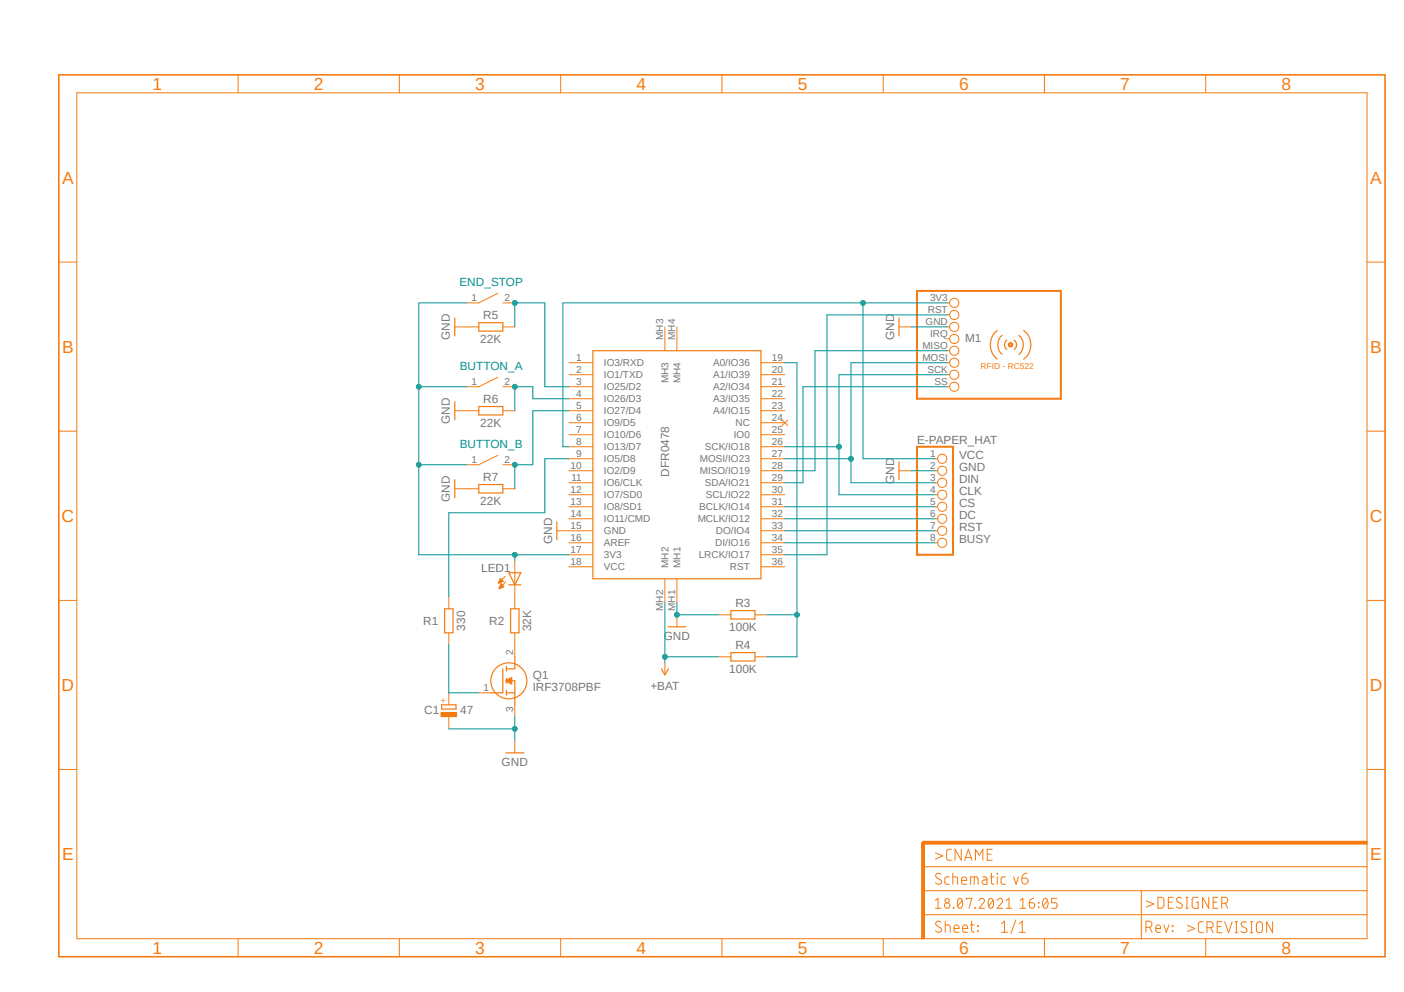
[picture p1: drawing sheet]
<svg xmlns="http://www.w3.org/2000/svg" width="297mm" height="210mm" viewBox="0 0 297 210" stroke-linecap="round" stroke-linejoin="round" font-family="sans-serif">
<path d="M12.1 15.5l281.3 187.3M293.4 15.5l-281.3 187.3" fill="none" stroke="#fff" stroke-width=".21"/>
<g fill="none" stroke="#f57b10" stroke-width=".25">
<path d="M125.4 74.2h35.6v48.3h-35.6zM108.9 139v2.5h-1.8M106.4 141.5v5.1h-2.6M107.1 144.1h1.8v5M107.1 146.6h1.8M107.1 141v1M107.1 143.6v1M107.1 146.1v1"/>
<circle cx="107.6" cy="144.1" r="3.8"/>
</g>
<g fill="none" stroke="#f57b10" stroke-width=".21">
<path d="M120.4 76.8h5M120.4 79.3h5M140.7 69.2v5M143.2 69.2v5M161 76.8h5.1M161 79.3h5.1M120.4 81.8h5M120.4 84.4h5M120.4 86.9h5M120.4 89.5h5M120.4 92h5M120.4 94.5h5"/>
<path d="M120.4 97.1h5M120.4 99.6h5M161 81.8h5.1M161 84.4h5.1M161 86.9h5.1M161 89.5h5.1M161 92h5.1M161 94.5h5.1M161 97.1h5.1M161 99.6h5.1M165.4 88.9l1.3 1.2M166.7 88.9l-1.3 1.2"/>
<path d="M120.4 102.2h5M120.4 104.7h5M120.4 107.2h5M120.4 109.8h5M120.4 112.3h5M120.4 114.9h5M120.4 117.4h5M120.4 119.9h5M161 102.2h5.1M161 104.7h5.1M161 107.2h5.1M161 109.8h5.1"/>
<path d="M161 112.3h5.1M161 114.9h5.1M161 117.4h5.1M161 119.9h5.1M108.9 136.4v2.6M140.7 122.5v5.1M143.2 122.5v5.1M101.3 146.6h2.5M108.9 149.1v2.6"/>
</g>
<path d="M107 144l1.3-.7v1.5l-1.3-.7z" fill-rule="evenodd" fill="#f57b10"/>
<path d="M108.9 118.7v7.6M106.9 122l-1.4 1.4M107 123.1l-1.4 1.4M107 144l1.3-.7v1.5l-1.3-.7z" fill="none" stroke="#f57b10" stroke-width=".21"/>
<path d="M107.7 121.2h2.5l-1.3 2.5zM107.7 123.7h2.5" fill="none" stroke="#f57b10" stroke-width=".25"/>
<path d="M105.9 122.3l.6 .7-1 .4h-.1z" fill-rule="evenodd" fill="#f57b10"/>
<path d="M105.9 122.3l.6 .7-1 .4h-.1z" fill="none" stroke="#f57b10" stroke-width=".21"/>
<path d="M106 123.5l.6 .7-1 .4-.1-.1z" fill-rule="evenodd" fill="#f57b10"/>
<g fill="none" stroke="#f57b10" stroke-width=".21">
<path d="M200.4 64.1h.5M200.4 66.6h.5M200.4 69.2h.5M200.4 71.7h.5M200.4 74.2h.5M200.4 76.8h.5M200.4 79.3h.5M200.4 81.8h.5M106 123.5l.6 .7-1 .4-.1-.1z"/>
<circle cx="201.9" cy="69.2" r=".98"/>
<circle cx="201.9" cy="76.7" r=".98"/>
<circle cx="201.9" cy="66.6" r=".98"/>
<circle cx="201.9" cy="79.3" r=".98"/>
<circle cx="201.9" cy="71.7" r=".98"/>
<circle cx="201.9" cy="64.1" r=".98"/>
<circle cx="201.9" cy="74.2" r=".98"/>
<circle cx="201.9" cy="81.8" r=".98"/>
</g>
<path d="M194 61.6h30.4v22.8h-30.4z" fill="none" stroke="#f57b10" stroke-width=".42"/>
<path d="M213.4 72.7l.3-.2 .5 .2v.5l-.3 .2-.5-.2-.1-.2h.3l.1-.3 .3 .3-.3 .2-.1-.2h-.3z" fill-rule="evenodd" fill="#f57b10"/>
<g fill="none" stroke="#f57b10" stroke-width=".21">
<path d="M190.2 69.2h2.5M213.4 72.7l.3-.2 .5 .2v.5l-.3 .2-.5-.2-.1-.2h.3l.1-.3 .3 .3-.3 .2-.1-.2h-.3zM190.2 99.6h2.5M197.8 97.1h.6M197.8 99.6h.6M117.8 112.3h2.6M197.8 102.2h.6M197.8 104.7h.6M197.8 107.2h.6M197.8 109.8h.6M197.8 112.3h.6M197.8 114.9h.6"/>
<path d="M95 126.3v2.5M95 133.9v2.5M108.9 126.3v2.5M108.9 133.9v2.5M143.2 130.1v2.5M108.9 156.8v2.5M140.7 140.3v2.5"/>
<circle cx="199.3" cy="99.6" r=".98"/>
<circle cx="199.3" cy="97.1" r=".98"/>
<circle cx="199.3" cy="107.2" r=".98"/>
<circle cx="199.3" cy="109.8" r=".98"/>
<circle cx="199.3" cy="102.1" r=".98"/>
<circle cx="199.3" cy="104.7" r=".98"/>
<circle cx="199.3" cy="112.3" r=".98"/>
<circle cx="199.3" cy="114.8" r=".98"/>
</g>
<g fill="none" stroke="#f57b10" stroke-width=".25">
<path d="M190.2 67.3v3.8M211 69.9a3.8 3.8 0 0 0 0 6.1M212 71a2.72 2.72 0 0 0 0 4M213 72a1.23 1.23 0 0 0 0 2M214.5 72a1.23 1.23 0 0 1 0 2M215.6 71a2.64 2.64 0 0 1 0 4M216.6 69.9a3.8 3.8 0 0 1 0 6.1M190.2 97.7v3.8M117.8 110.4v3.8M94.1 128.8h1.7v5.1h-1.7zM108 128.8h1.8v5.1h-1.8zM141.3 132.6h3.8"/>
<path d="M93.4 149.1h3.1v.9h-3.1zM107 159.3h3.8M139.9 141.5l.8 1.3 .7-1.3"/>
</g>
<path d="M194 94.5h7.6v22.9h-7.6z" fill="none" stroke="#f57b10" stroke-width=".42"/>
<path d="M93.3 150.8h3.3v.8h-3.3z" fill-rule="evenodd" fill="#f57b10"/>
<g fill="none" stroke="#f57b10" stroke-width=".21">
<path d="M96.2 69.2h5.1M105.3 79.8l-4 2h-2.5M105.3 62.1l-4 2h-2.5M106.4 64.1h2.5M106.4 69.2h2.5M96.2 86.9h5.1M105.3 96.4l-4 1.9h-2.5M106.4 81.8h2.5M106.4 98.3h2.5M106.4 86.9h2.5M96.2 103.4h5.1M106.4 103.4h2.5"/>
<path d="M152.1 130.1h2.5M152.1 139h2.5M159.7 130.1h2.6M159.7 139h2.6M93.3 150.8h3.3v.8h-3.3zM95 146.6v2.5M95 151.7v2.5M197.9 190.5l.6-.4v2.1M197.9 192.2h1.1M199.1 185l-.6-.2a.5 .5 0 0 0-.5 .2 .5 .5 0 0 0 0 .5l.9 .6a.58 .58 0 0 1 .1 .9 .58 .58 0 0 1-.9-.1l-.2-.1M200.8 185.5l-.7 .1-.2 .3v.8l.2 .4h.7M201.6 185.5l.8 .1 .2 .2v1.3"/>
<path d="M201.6 184.8v2.3M201.7 192.1l.1 .1zM202.8 190.2a.4 .4 0 0 1 .4-.1 .4 .4 0 0 1 .3 .3 1.58 1.58 0 0 1-.2 1.8h-.2a1.36 1.36 0 0 1-.3-2zM203.5 186.3h1a.55 .55 0 0 0-.4-.7 .55 .55 0 0 0-.6 .5v.8l.3 .2h.7M203.6 190.5l-1 1.2M204.4 190.3v-.2h1.2l-.6 2.1M205.4 187.1v-1.6l1.3 .1 .2 .3v1.2M206.1 185.5v1.6M206.3 192.1l.1 .1zM207.1 190.5a.57 .57 0 0 1 .8-.4 .57 .57 0 0 1 .2 .9l-1 1.2h1.2M207.9 185.5l.7 .1 .2 .3v1.2h-.6a.47 .47 0 0 1-.4-.5 .47 .47 0 0 1 .4-.4h.6M209.3 190.2a.44 .44 0 0 1 .8 .2 1.31 1.31 0 0 1-.5 1.8h-.1a1.47 1.47 0 0 1-.2-2z"/>
<path d="M209.5 185.5h.8M209.8 184.8v1.9l.2 .4h.3M210.1 190.5l-.9 1.2M210.9 190.5a.58 .58 0 0 1 .9-.4 .58 .58 0 0 1 .2 .9l-1.1 1.2h1.2M210.9 184.8l.2 .1zM211 185.5v1.6M211.9 195.5l.6-.6v2.4M211.9 197.3h1.3M212.7 185.5l-.7 .1-.2 .3v.8l.2 .4h.7M212.9 192.2h1.1M212.9 190.5l.6-.4v2.1M214.5 185.5l.5 1.6 .5-1.6"/>
<path d="M214.9 194.6l-1 2.9M215.6 197.3h1.3M215.6 195.5l.7-.6v2.4M215.8 192.2h1.2M215.8 190.5l.6-.4v2.1M216.2 185.8h.8a.65 .65 0 0 1 .5 .7 .65 .65 0 0 1-.7 .6 .65 .65 0 0 1-.6-.7zM217.3 184.8a1.01 1.01 0 0 0-1.1 1M217.8 191h.6a.58 .58 0 0 1 .5 .6 .58 .58 0 0 1-.6 .6 .58 .58 0 0 1-.5-.6zM218.7 190.1a.94 .94 0 0 0-.9 .9M219.7 191.9l.1 .1zM219.7 191l.1 .1zM220.8 190.2a.4 .4 0 0 1 .4-.1 .4 .4 0 0 1 .4 .3 1.48 1.48 0 0 1-.3 1.8h-.2a1.28 1.28 0 0 1-.3-2z"/>
<path d="M221.6 190.5l-.9 1.2M223.6 190.1h-1.1v.9h.7a.61 .61 0 0 1 .5 .6 .61 .61 0 0 1-.5 .6h-.7"/>
<circle cx="200.4" cy="190.6" r=".47"/>
<circle cx="200.4" cy="191.6" r=".59"/>
</g>
<path d="M96.2 67.3v3.8M101.3 68.3h5.1v1.8h-5.1zM96.2 85v3.8M101.3 86h5.1v1.8h-5.1zM96.2 101.5v3.8M101.3 102.5h5.1v1.8h-5.1zM154.6 129.2h5.1v1.8h-5.1zM154.6 138.1h5.1v1.8h-5.1z" fill="none" stroke="#f57b10" stroke-width=".25"/>
<path d="M195 178.3h.6v20.3h-.6z" fill-rule="evenodd" fill="#f57b10"/>
<path d="M195 178.3h.6v20.3h-.6z" fill="none" stroke="#f57b10" stroke-width=".21"/>
<path d="M195.2 178h94v.6h-94z" fill-rule="evenodd" fill="#f57b10"/>
<g fill="none" stroke="#f57b10" stroke-width=".21">
<path d="M16.3 19.6h272.9v179h-272.9zM50.4 15.8v3.8M84.5 15.8v3.8M118.6 15.8v3.8M152.7 15.8v3.8M186.9 15.8v3.8M221 15.8v3.8M255.1 15.8v3.8M12.4 55.5h3.9M289.2 55.5h3.8M12.4 91.2h3.9M289.2 91.2h3.8"/>
<path d="M12.4 127h3.9M289.2 127h3.8M12.4 162.8h3.9M195.2 178h94v.6h-94zM201.3 179.7h-.8l-.2 .5 .1 1.7 .9 .1M203.4 179.7v2.3l-1.3-2.3v2.3M209.9 179.7h-1v2.3h1M289.2 162.8h3.8M50.4 198.6v3.8M84.5 198.6v3.8M118.6 198.6v3.8M152.7 198.6v3.8"/>
<path d="M186.9 198.6v3.8M195.3 193.5h93.9M195.3 188.5h93.9M195.3 183.4h93.9M197.9 180.5l1.6 .6-1.6 .7M199.1 195.1a.61 .61 0 0 0-.8-.2 .61 .61 0 0 0-.3 .8l.9 .6a.58 .58 0 0 1 .1 .9 .58 .58 0 0 1-.9-.1l-.2-.2M200 195.7h.6l.4 .2v1.4M200 194.9v2.4M201.8 196.5h1.1a.55 .55 0 0 0-.4-.8 .55 .55 0 0 0-.7 .5l.1 .9 .4 .2h.6M203.7 196.5h1a.55 .55 0 0 0-.4-.8 .55 .55 0 0 0-.6 .5v.9l.3 .2h.7M204.1 182l.8-2.3 .8 2.3M204.3 181.4h1.1"/>
<path d="M205.3 195.7h.8M205.6 194.9v1.9l.2 .4 .3 .1M206.4 182v-2.3l.8 1.3 .7-1.3v2.3M206.8 195.9l.2 .1zM206.8 196.9l.2 .2zM208.9 180.7h.8M221 198.6v3.8M241.5 188.5v10.2M242.4 196.2h.7a.66 .66 0 0 0 .6-.6 .66 .66 0 0 0-.6-.7h-.7v2.4M242.5 190.6l1.6 .7-1.6 .6M243.2 196.2l.6 1.1M244.5 196.5h1a.54 .54 0 0 0-.3-.8 .54 .54 0 0 0-.7 .5l.1 .9 .3 .2h.6"/>
<path d="M245 189.9h.6a.59 .59 0 0 1 .6 .6v1a.65 .65 0 0 1-.6 .7h-.6zM246.2 195.7l.6 1.6 .5-1.6M247.2 190.9h.8M248 196.9l.2 .2zM248 195.9l.2 .1zM248.2 189.9h-1v2.3h1M250 190l-.7-.1a.55 .55 0 0 0-.1 .9l.7 .4a.58 .58 0 0 1 .1 .9 .58 .58 0 0 1-.9-.1l-.2-.1M250.9 189.9h.5M250.9 192.2h.5M251.1 189.9v2.3M251.2 195.8l1.6 .7-1.6 .6M253.5 189.9h-1l-.2 .2-.1 1.5a.51 .51 0 0 0 .5 .6h.8v-1.3h-.4"/>
<path d="M254.6 195l-.8 .1-.3 .4 .1 1.5 .3 .3 .7 .1M255.1 198.6v3.8M255.4 196.3h.6a.64 .64 0 0 0 .7-.6 .64 .64 0 0 0-.7-.7h-.6v2.4M255.7 189.9v2.3l-1.3-2.3v2.3M256.2 196.3l.5 1.1M256.7 190.9h.7M257.5 196h.8M257.7 189.9h-1v2.3h1M258.5 191.1h.6a.64 .64 0 0 0 .7-.6 .64 .64 0 0 0-.7-.6h-.6v2.3M258.6 195h-1.1v2.4h1.1M259.1 195l.8 2.4 .8-2.4M259.2 191.1l.6 1.1"/>
<path d="M261.3 197.4h.5M261.3 195h.5M261.6 195v2.4M263.7 195.2l-.8-.1a.51 .51 0 0 0-.3 .4 .51 .51 0 0 0 .2 .5l.8 .4a.59 .59 0 0 1 0 .9 .59 .59 0 0 1-.8-.1l-.3-.2M264.5 197.4h.5M264.5 195h.5M264.8 195v2.4M266.1 195.2a.62 .62 0 0 1 .6-.1 .62 .62 0 0 1 .4 .6v1a.64 .64 0 0 1-.7 .7 .64 .64 0 0 1-.6-.7v-1zM269.2 195v2.4l-1.2-2.4v2.4"/>
</g>
<path d="M196.6 178.3h-1.3v1.3" fill="none" stroke="#f57b10" stroke-width=".63"/>
<path d="M12.4 15.8h280.6v186.6h-280.6z" fill="none" stroke="#f57b10" stroke-width=".34"/>
<path d="M192.7 69.2h7.7M192.7 99.6h5.1M143.2 127.6v2.5h8.9" fill="none" stroke="#009292" stroke-width=".21"/>
<circle cx="143.2" cy="130.1" r=".51" fill="#009292"/>
<g fill="none" stroke="#009292" stroke-width=".21">
<path d="M95 154.2h13.9M108.9 151.7v5.1"/>
<circle cx="143.2" cy="130.1" r=".51"/>
</g>
<circle cx="108.9" cy="154.2" r=".51" fill="#009292"/>
<g fill="none" stroke="#009292" stroke-width=".21">
<path d="M182.6 64.1v33h15.2M200.4 64.1h-81.3v30.4h1.3"/>
<circle cx="108.9" cy="154.2" r=".51"/>
</g>
<circle cx="182.6" cy="64.1" r=".51" fill="#009292"/>
<g fill="none" stroke="#009292" stroke-width=".21">
<path d="M140.7 127.6v12.7M140.7 139h11.4"/>
<circle cx="182.6" cy="64.1" r=".51"/>
</g>
<circle cx="140.7" cy="139" r=".51" fill="#009292"/>
<g fill="none" stroke="#009292" stroke-width=".21">
<path d="M200.4 76.8h-20.4v25.4h17.8M166.1 97.1h13.9"/>
<circle cx="140.7" cy="139" r=".51"/>
</g>
<circle cx="180" cy="97.1" r=".51" fill="#009292"/>
<g fill="none" stroke="#009292" stroke-width=".21">
<path d="M200.4 79.3h-22.9v25.4h20.3M166.1 94.5h11.4"/>
<circle cx="180" cy="97.1" r=".51"/>
</g>
<circle cx="177.5" cy="94.5" r=".51" fill="#009292"/>
<g fill="none" stroke="#009292" stroke-width=".21">
<path d="M200.4 66.6h-25.4v50.8h-8.9M200.4 74.2h-28v25.4h-6.3M88.6 98.3v19.1h31.8M120.4 97.1h-5.1v11.4h-20.3v17.8M200.4 81.8h-30.5v20.4h-3.8M108.9 117.4v1.3M166.1 107.2h31.7M166.1 109.8h31.7M166.1 112.3h31.7M166.1 114.9h31.7M95 136.4v10.2h6.3"/>
<circle cx="177.5" cy="94.5" r=".51"/>
</g>
<circle cx="108.9" cy="117.4" r=".51" fill="#009292"/>
<g fill="none" stroke="#009292" stroke-width=".21">
<path d="M98.8 81.8h-10.2v16.5"/>
<circle cx="108.9" cy="117.4" r=".51"/>
</g>
<circle cx="88.6" cy="98.3" r=".51" fill="#009292"/>
<g fill="none" stroke="#009292" stroke-width=".21">
<path d="M98.8 64.1h-10.2v17.7M88.6 98.3h10.2"/>
<circle cx="88.6" cy="98.3" r=".51"/>
</g>
<circle cx="88.6" cy="81.8" r=".51" fill="#009292"/>
<g fill="none" stroke="#009292" stroke-width=".21">
<path d="M166.1 76.8h2.5v62.2h-6.3M162.3 130.1h6.3"/>
<circle cx="88.6" cy="81.8" r=".51"/>
</g>
<circle cx="168.6" cy="130.1" r=".51" fill="#009292"/>
<g fill="none" stroke="#009292" stroke-width=".21">
<path d="M120.4 84.4h-7.7v-2.6h-3.8v5.1"/>
<circle cx="168.6" cy="130.1" r=".51"/>
</g>
<circle cx="108.9" cy="81.8" r=".51" fill="#009292"/>
<g fill="none" stroke="#009292" stroke-width=".21">
<path d="M120.4 86.9h-7.7v11.4h-3.8v5.1"/>
<circle cx="108.9" cy="81.8" r=".51"/>
</g>
<circle cx="108.9" cy="98.3" r=".51" fill="#009292"/>
<g fill="none" stroke="#009292" stroke-width=".21">
<path d="M108.9 69.2v-5.1h6.4v17.7h5.1"/>
<circle cx="108.9" cy="98.3" r=".51"/>
</g>
<circle cx="108.9" cy="64.1" r=".51" fill="#009292"/>
<circle cx="108.9" cy="64.1" r=".51" fill="none" stroke="#009292" stroke-width=".21"/>
<g font-size="3.7" fill="#f57b10">
<text x="32.3" y="19.1">1</text>
<text x="66.4" y="19.1">2</text>
<text x="100.5" y="19.1">3</text>
<text x="134.7" y="19.1">4</text>
<text x="168.8" y="19.1">5</text>
<text x="202.9" y="19.1">6</text>
<text x="237" y="19.1">7</text>
<text x="271.1" y="19.1">8</text>
<text x="13.1" y="38.9">A</text>
<text x="289.9" y="38.9">A</text>
<text x="13.1" y="74.7">B</text>
<text x="289.9" y="74.7">B</text>
<text x="13" y="110.4">C</text>
<text x="289.8" y="110.4">C</text>
<text x="13" y="146.3">D</text>
<text x="289.8" y="146.3">D</text>
<text x="13.1" y="182">E</text>
<text x="289.9" y="182">E</text>
<text x="32.3" y="201.8">1</text>
<text x="66.4" y="201.8">2</text>
<text x="100.5" y="201.8">3</text>
<text x="134.7" y="201.8">4</text>
<text x="168.8" y="201.8">5</text>
<text x="202.9" y="201.8">6</text>
<text x="237" y="201.8">7</text>
<text x="271.1" y="201.8">8</text>
</g>
<g font-size="2.5" fill="#009292">
<text x="97.2" y="60.5">END_STOP</text>
<text x="97.3" y="78.2">BUTTON_A</text>
<text x="97.3" y="94.7">BUTTON_B</text>
</g>
<g font-size="2.5" fill="#757575">
<text x="95.2" y="72" transform="rotate(-90 95.2 72)">GND</text>
<text x="102.2" y="67.5">R5</text>
<text x="189.2" y="72" transform="rotate(-90 189.2 72)">GND</text>
<text x="101.6" y="72.6">22K</text>
<text x="204.2" y="72.3">M1</text>
<text x="95.2" y="89.7" transform="rotate(-90 95.2 89.7)">GND</text>
<text x="102.2" y="85.3">R6</text>
<text x="101.6" y="90.3">22K</text>
<text x="194" y="93.9">E-PAPER_HAT</text>
<text x="102.2" y="101.8">R7</text>
<text x="141.6" y="100.9" transform="rotate(-90 141.6 100.9)">DFR0478</text>
<text x="202.9" y="99.6">GND</text>
<text x="202.9" y="97.1">VCC</text>
<text x="95.2" y="106.2" transform="rotate(-90 95.2 106.2)">GND</text>
<text x="101.6" y="106.8">22K</text>
<text x="189.2" y="102.4" transform="rotate(-90 189.2 102.4)">GND</text>
<text x="202.9" y="102.2">DIN</text>
<text x="202.9" y="104.7">CLK</text>
<text x="202.9" y="107.2">CS</text>
<text x="202.9" y="109.8">DC</text>
<text x="202.9" y="112.3">RST</text>
<text x="116.8" y="115.1" transform="rotate(-90 116.8 115.1)">GND</text>
<text x="202.9" y="114.9">BUSY</text>
<text x="101.8" y="120.9">LED1</text>
<text x="155.6" y="128.4">R3</text>
<text x="89.5" y="132.2">R1</text>
<text x="98.4" y="133.4" transform="rotate(-90 98.4 133.4)">330</text>
<text x="103.5" y="132.2">R2</text>
<text x="112.3" y="133.6" transform="rotate(-90 112.3 133.6)">32K</text>
<text x="140.4" y="135.4">GND</text>
<text x="154.3" y="133.5">100K</text>
<text x="155.6" y="137.3">R4</text>
<text x="112.7" y="143.7">Q1</text>
<text x="154.3" y="142.4">100K</text>
<text x="112.7" y="146.2">IRF3708PBF</text>
<text x="137.6" y="146.1">+BAT</text>
<text x="89.7" y="151.2">C1</text>
<text x="97.4" y="151.2">47</text>
<text x="106.1" y="162.1">GND</text>
</g>
<g font-size="2.1" fill="#757575">
<text x="99.8" y="63.7">1</text>
<text x="106.8" y="63.7">2</text>
<text x="196.8" y="63.7">3V3</text>
<text x="140.3" y="71.9" transform="rotate(-90 140.3 71.9)">MH3</text>
<text x="142.9" y="71.9" transform="rotate(-90 142.9 71.9)">MH4</text>
<text x="195.8" y="68.8">GND</text>
<text x="196.3" y="66.3">RST</text>
<text x="196.8" y="71.3">IRQ</text>
<text x="121.9" y="76.4">1</text>
<text x="127.8" y="77.5">IO3/RXD</text>
<text x="150.9" y="77.5">A0/IO36</text>
<text x="163.3" y="76.4">19</text>
<text x="195.2" y="73.9">MISO</text>
<text x="195.2" y="76.4">MOSI</text>
<text x="99.8" y="81.5">1</text>
<text x="106.8" y="81.5">2</text>
<text x="121.9" y="79">2</text>
<text x="121.9" y="81.5">3</text>
<text x="127.8" y="80.1">IO1/TXD</text>
<text x="127.8" y="82.6">IO25/D2</text>
<text x="141.4" y="81" transform="rotate(-90 141.4 81)">MH3</text>
<text x="144" y="81" transform="rotate(-90 144 81)">MH4</text>
<text x="150.9" y="80.1">A1/IO39</text>
<text x="150.9" y="82.6">A2/IO34</text>
<text x="163.3" y="79">20</text>
<text x="163.3" y="81.5">21</text>
<text x="196.2" y="79">SCK</text>
<text x="197.7" y="81.5">SS</text>
<text x="121.9" y="84">4</text>
<text x="121.9" y="86.6">5</text>
<text x="121.9" y="89.1">6</text>
<text x="127.8" y="85.1">IO26/D3</text>
<text x="127.8" y="87.7">IO27/D4</text>
<text x="150.9" y="85.1">A3/IO35</text>
<text x="150.9" y="87.7">A4/IO15</text>
<text x="163.3" y="84">22</text>
<text x="163.3" y="86.6">23</text>
<text x="163.3" y="89.1">24</text>
<text x="121.9" y="91.7">7</text>
<text x="121.9" y="94.2">8</text>
<text x="127.8" y="90.2">IO9/D5</text>
<text x="127.8" y="92.8">IO10/D6</text>
<text x="127.8" y="95.3">IO13/D7</text>
<text x="149.1" y="95.3">SCK/IO18</text>
<text x="155.2" y="92.8">IO0</text>
<text x="155.6" y="90.2">NC</text>
<text x="163.3" y="91.7">25</text>
<text x="163.3" y="94.2">26</text>
<text x="99.8" y="98">1</text>
<text x="106.8" y="98">2</text>
<text x="120.7" y="99.3">10</text>
<text x="120.9" y="101.8">11</text>
<text x="121.9" y="96.7">9</text>
<text x="127.8" y="97.8">IO5/D8</text>
<text x="127.8" y="100.4">IO2/D9</text>
<text x="148.1" y="97.8">MOSI/IO23</text>
<text x="148.1" y="100.4">MISO/IO19</text>
<text x="163.3" y="96.7">27</text>
<text x="163.3" y="99.3">28</text>
<text x="163.3" y="101.8">29</text>
<text x="196.8" y="96.7">1</text>
<text x="196.8" y="99.3">2</text>
<text x="196.8" y="101.8">3</text>
<text x="120.7" y="104.4">12</text>
<text x="120.7" y="106.9">13</text>
<text x="127.8" y="102.9">IO6/CLK</text>
<text x="127.8" y="105.5">IO7/SD0</text>
<text x="127.8" y="108">IO8/SD1</text>
<text x="148" y="108">BCLK/IO14</text>
<text x="149.1" y="102.9">SDA/IO21</text>
<text x="149.3" y="105.5">SCL/IO22</text>
<text x="163.3" y="104.4">30</text>
<text x="163.3" y="106.9">31</text>
<text x="196.8" y="104.4">4</text>
<text x="196.8" y="106.9">5</text>
<text x="120.7" y="109.4">14</text>
<text x="120.7" y="112">15</text>
<text x="127.8" y="110.5">IO11/CMD</text>
<text x="127.8" y="113.1">GND</text>
<text x="147.6" y="110.5">MCLK/IO12</text>
<text x="151.5" y="113.1">DO/IO4</text>
<text x="163.3" y="109.4">32</text>
<text x="163.3" y="112">33</text>
<text x="196.8" y="109.4">6</text>
<text x="196.8" y="112">7</text>
<text x="120.7" y="114.5">16</text>
<text x="120.7" y="117.1">17</text>
<text x="120.7" y="119.6">18</text>
<text x="127.8" y="115.6">AREF</text>
<text x="127.8" y="118.2">3V3</text>
<text x="147.8" y="118.2">LRCK/IO17</text>
<text x="151.3" y="115.6">DI/IO16</text>
<text x="163.3" y="114.5">34</text>
<text x="163.3" y="117.1">35</text>
<text x="163.3" y="119.6">36</text>
<text x="196.8" y="114.5">8</text>
<text x="127.8" y="120.7">VCC</text>
<text x="141.4" y="120.1" transform="rotate(-90 141.4 120.1)">MH2</text>
<text x="144" y="120.1" transform="rotate(-90 144 120.1)">MH1</text>
<text x="154.4" y="120.7">RST</text>
<text x="140.3" y="129.2" transform="rotate(-90 140.3 129.2)">MH2</text>
<text x="142.9" y="129.2" transform="rotate(-90 142.9 129.2)">MH1</text>
<text x="108.6" y="138.6" transform="rotate(-90 108.6 138.6)">2</text>
<text x="102.3" y="146.2">1</text>
<text x="108.6" y="150.7" transform="rotate(-90 108.6 150.7)">3</text>
</g>
<g font-size="1.8" fill="#f57b10">
<text x="207.5" y="78">RFID - RC522</text>
<text x="94.4" y="148.7" transform="rotate(-90 94.4 148.7)">+</text>
</g>
</svg>
